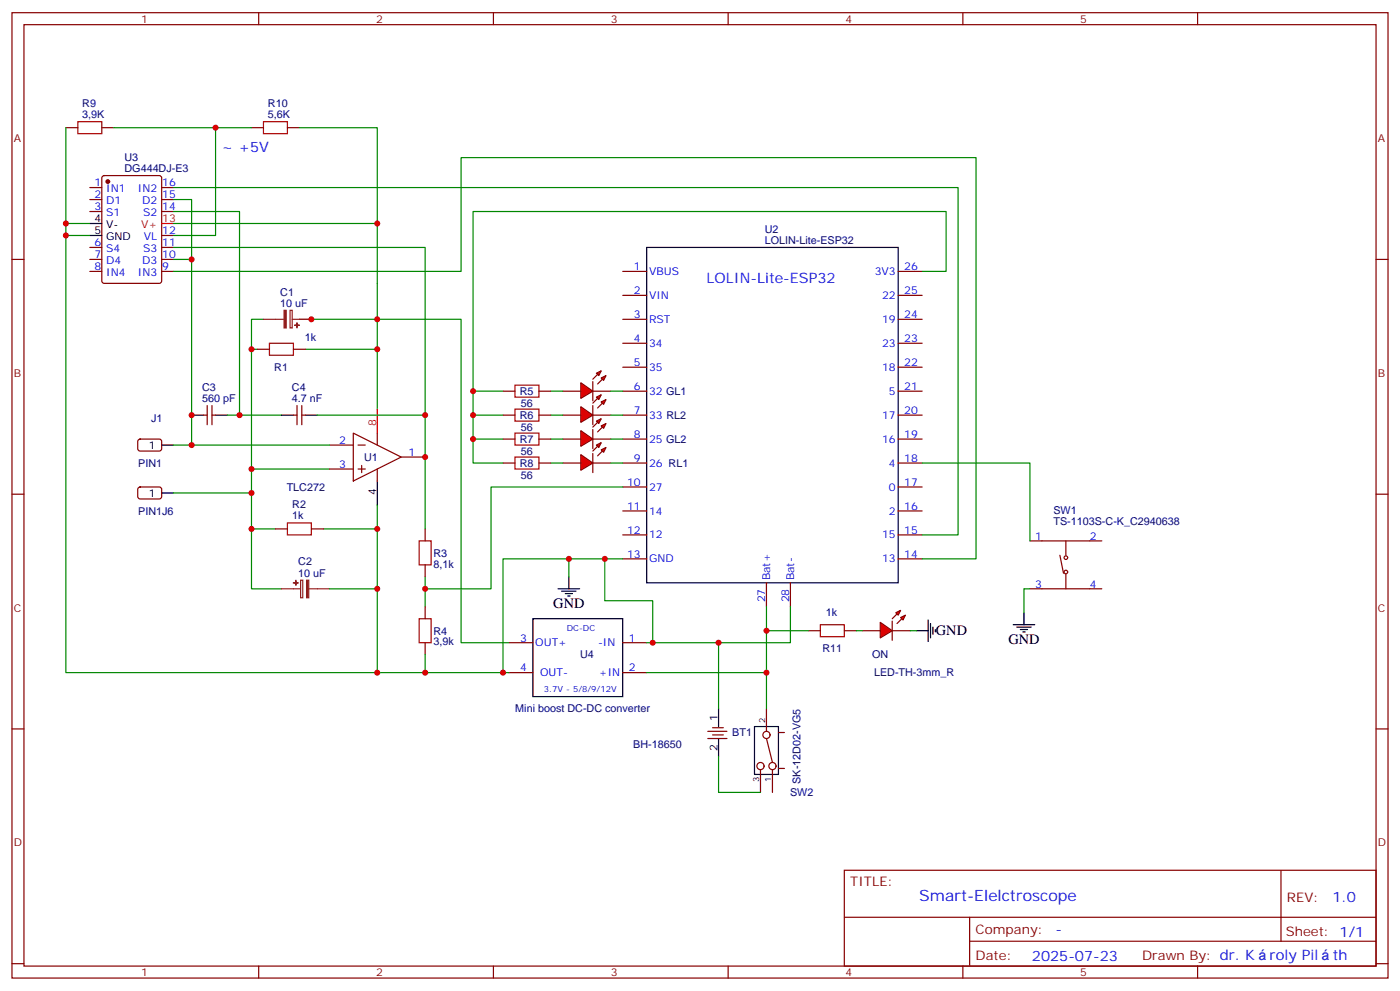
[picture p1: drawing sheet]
<svg xmlns="http://www.w3.org/2000/svg" width="412mm" height="292mm" viewBox="0 0 412 292" stroke-linecap="round" stroke-linejoin="round" font-family="sans-serif">
<g fill="none" stroke="#870000" stroke-width=".35">
<path d="M3.5 3.7h405.4v284.4h-405.4zM7.1 7.3h398.2v277.3h-398.2zM76.2 3.7v3.6M145.3 3.7v3.6M214.5 3.7v3.6M283.6 3.7v3.6M352.8 3.7v3.6M3.5 76.4h3.6M183.4 79.9h7.1M264.6 79.9h7M405.3 76.4h3.6M183.4 87h7.1"/>
<path d="M183.4 94.1h7.1M264.6 87h7M264.6 94.1h7M183.4 101.1h7.1M183.4 108.2h7.1M183.4 115.2h7.1M264.6 101.1h7M264.6 108.2h7M264.6 115.2h7M40.8 129.5l.5-.2 5.9 .1 .4 .6v2.4l-.7 .5-5.9-.1-.4-.6v-2.2zM183.4 122.3h7.1M183.4 129.3h7.1"/>
<path d="M183.4 136.4h7.1M264.6 122.3h7M264.6 129.3h7M264.6 136.4h7M3.5 145.6h3.6M183.4 143.4h7.1M183.4 150.5h7.1M183.4 157.6h7.1M264.6 143.4h7M264.6 150.5h7M264.6 157.6h7M405.3 145.6h3.6"/>
<path d="M183.4 164.6h7.1M225.8 171.7v7M232.8 171.7v7M264.6 164.6h7M3.5 214.7h3.6M208.5 215.4h5.6M208.5 217.5h5.6M209.9 214.3h3.2M209.9 216.5h3.2M405.3 214.7h3.6M248.7 256.3h156.6v28.3h-156.6zM377.3 256.4v20.8"/>
<path d="M248.7 270.2h156.5M285.6 277.2h119.6M285.6 270.2v14.1M3.5 283.8h3.6M76.2 284.6v3.5M145.3 284.6v3.5M214.5 284.6v3.5M283.6 284.6v3.5M352.8 284.6v3.5M405.3 283.8h3.6"/>
</g>
<path d="M190.5 72.9h74.1v98.8h-74.1zM47.6 131.1h3.6M211.7 208.7v5.3M211.7 217.5v5.3" fill="none" stroke="#000" stroke-width=".35"/>
<path d="M77.6 94.1h-3.5v8.8M111.1 83.5v10.6h-22.9M111.1 94.1h24.7v95.2h14.1M75.8 102.9h-1.7v52.9h7M90 102.9h21.1v17.6M74.1 138.1h22.9M74.1 155.8v17.6h8.8M111.1 148.7v7.1h-15.9M183.4 143.4h-38.8v30h-19.4M125.2 169.9v8.8" fill="none" stroke="#008700" stroke-width=".35"/>
<g fill="#f00" stroke="#870000" stroke-width=".35">
<path d="M171.1 119.8l3.5 2.5-3.5 2.1z"/>
<path d="M174.6 119.5v5.6z"/>
</g>
<g fill="#870000" stroke="#870000" stroke-width=".35">
<path d="M174.6 118.7l1.4-1.4z"/>
<path d="M176 120.2l1.4-1.5z"/>
</g>
<g fill="#f00" stroke="#870000" stroke-width=".35">
<path d="M175.7 117l1.4-.7-.7 1.4z"/>
<path d="M177.1 118.4l1.4-.7-.7 1.4z"/>
</g>
<path d="M165.8 122.3h5.3M174.6 122.3h5.3" fill="none" stroke="#870000" stroke-width=".35"/>
<g fill="#f00" stroke="#870000" stroke-width=".35">
<path d="M171.1 112.7l3.5 2.5-3.5 2.1z"/>
<path d="M174.6 112.4v5.6z"/>
</g>
<g fill="#870000" stroke="#870000" stroke-width=".35">
<path d="M174.6 111.7l1.4-1.4z"/>
<path d="M177.4 111.7l-1.4 1.4z"/>
</g>
<g fill="#f00" stroke="#870000" stroke-width=".35">
<path d="M175.7 109.9l1.4-.7-.7 1.4z"/>
<path d="M177.1 111.3l1.4-.7-.7 1.4z"/>
</g>
<path d="M165.8 115.2h5.3M174.6 115.2h5.3" fill="none" stroke="#870000" stroke-width=".35"/>
<g fill="#f00" stroke="#870000" stroke-width=".35">
<path d="M171.1 126.9l3.5 2.4-3.5 2.1z"/>
<path d="M174.6 126.5v5.7z"/>
</g>
<g fill="#870000" stroke="#870000" stroke-width=".35">
<path d="M174.6 125.8l1.4-1.4z"/>
<path d="M177.4 125.8l-1.4 1.4z"/>
</g>
<g fill="#f00" stroke="#870000" stroke-width=".35">
<path d="M175.7 124l1.4-.7-.7 1.4z"/>
<path d="M177.1 125.4l1.4-.7-.7 1.5z"/>
</g>
<path d="M165.8 129.3h5.3M174.6 129.3h5.3" fill="none" stroke="#870000" stroke-width=".35"/>
<g fill="#f00" stroke="#870000" stroke-width=".35">
<path d="M171.1 133.9l3.5 2.5-3.5 2.1z"/>
<path d="M174.6 133.6v5.6z"/>
</g>
<g fill="#870000" stroke="#870000" stroke-width=".35">
<path d="M174.6 132.9l1.4-1.5z"/>
<path d="M176 134.3l1.4-1.4z"/>
</g>
<g fill="#f00" stroke="#870000" stroke-width=".35">
<path d="M175.7 131.1l1.4-.7-.7 1.4z"/>
<path d="M177.1 132.5l1.4-.7-.7 1.4z"/>
</g>
<g fill="none" stroke="#870000" stroke-width=".35">
<path d="M19.4 37.6h3.5M30 37.6h3.5M74.1 37.6h3.5M84.7 37.6h3.5M26.5 55.2h3.5M26.5 58.8h3.5M30.2 51.9l.5-.2h16.2l.7 .4v30.7l-.4 .6-16.5 .1-.7-.5v-30.6zM47.6 55.2h3.6M47.6 58.8h3.6M26.5 62.3h3.5M26.5 72.9h3.5M26.5 76.4h3.5"/>
<path d="M26.5 79.9h3.5M47.6 62.3h3.6M47.6 72.9h3.6M47.6 76.4h3.6M47.6 79.9h3.6M47.6 69.4h3.6M61 119.5v5.6M62.4 119.5v5.6M75.8 102.9h3.6M86.4 102.9h3.6M87.5 119.5v5.6M88.9 119.5v5.6"/>
<path d="M148.2 115.2h3.5M158.7 115.2h3.6M60 122.3h1M62.4 122.3h1.1M86.4 122.3h1.1M88.9 122.3h1.1M97 131.1h7.1M97 138.1h7.1M104.1 127.6l14.1 7-14.1 7.1zM105.5 131.1h2.1M105.5 138.1h2.1M106.5 137.1v2.1"/>
<path d="M111.1 127.6v3.5M111.1 138.1v3.6M118.2 134.6h7M148.2 136.4h3.5M148.2 122.3h3.5M148.2 129.3h3.5M158.7 136.4h3.6M158.7 122.3h3.6M158.7 129.3h3.6M165.8 136.4h5.3M174.6 136.4h5.3M40.8 143.6l.5-.2 5.9 .1 .4 .6v2.4l-.7 .5-5.9-.1-.4-.6v-2.2z"/>
<path d="M81.1 155.8h3.6M91.7 155.8h3.5M125.2 155.8v3.5M303.4 159.3h21.2M314 159.3v4.2M125.2 166.4v3.5M125.2 178.7v3.5M303.4 173.4h21.2M312.2 163.5l1.1 5.3M314 169.2v4.2M125.2 189.3v3.5M149.9 189.3h7.1"/>
<path d="M149.9 198.1h7.1M183.4 189.3h7.1M183.4 198.1h7.1M225.8 217.5l1.7 7.1M225.8 208.7v6.7M229.3 215.8h1.8M224 226.7v6.7M227.5 226.7v6.7M229.3 226.3h1.8"/>
<circle cx="314" cy="168.5" r=".53"/>
<circle cx="314" cy="164.3" r=".53"/>
<circle cx="225.8" cy="216.5" r="1.06"/>
<circle cx="224" cy="225.6" r="1.06"/>
<circle cx="227.5" cy="225.6" r="1.06"/>
</g>
<g fill="none" stroke="#008700" stroke-width=".35">
<path d="M19.4 37.6v28.2M33.5 37.6h40.6M63.5 37.6v31.8h-12.3M88.2 37.6h22.9v28.2M51.2 58.8h5.2v17.6M51.2 55.2h231v102.4h-10.6M19.4 69.4h7.1M26.5 65.8h-7.1v132.3h91.7M51.2 65.8h59.9v17.7M51.2 72.9h74v82.9M51.2 76.4h5.2v54.7M51.2 62.3h19.4v60"/>
<path d="M51.2 79.9h84.6v-33.5h151.7v118.2h-15.9M271.6 79.9h7.1v-17.6h-139.4v52.9M111.1 94.1v8.8M148.2 115.2h-8.9v7.1M162.3 115.2h3.5M179.9 115.2h3.5M51.2 131.1h45.8M67 122.3h15.9M93.5 122.3h31.7M139.3 129.3v7.1h8.9M148.2 122.3h-8.9v7h8.9M162.3 122.3h3.5"/>
<path d="M162.3 129.3h3.5M162.3 136.4h3.5M179.9 122.3h3.5M179.9 129.3h3.5M179.9 136.4h3.5M271.6 136.4h31.8v22.9M51.2 145.2h22.9M111.1 155.8v42.3h14.1v-5.3M97 173.4h14.1M167.6 164.6v5.3M178.2 164.6v12.4h14.1v12.3M183.4 164.6h-35.2v33.5"/>
<path d="M225.8 178.7v30M232.8 178.7v10.6h-42.3M303.4 173.4h-1.8v7.1M125.2 198.1h24.7M190.5 198.1h35.3M211.7 189.3v19.4M211.7 222.8v10.6h12.3"/>
</g>
<path d="M47.6 65.8h3.6M111.1 120.5v7.1" fill="none" stroke="#f00" stroke-width=".35"/>
<g fill="none" stroke="#000" stroke-width=".35">
<path d="M26.5 65.8h3.5M26.5 69.4h3.5M56.4 122.3h3.6M63.5 122.3h3.5M82.9 122.3h3.5M90 122.3h3.5M47.6 145.2h3.6M111.1 141.7v7M164.4 173.4h6.3M165.5 174.1h4.2M166.5 174.8h2.1M167.2 175.5h.7"/>
<path d="M167.6 169.9v3.5M157 182.2h26.4v23h-26.4zM298.4 184h6.4M299.5 184.7h4.2M300.6 185.4h2.1M301.3 186.1h.7M301.6 180.5v3.5M222.2 214h7.1v14.1h-7.1z"/>
</g>
<path d="M22.9 35.8h7.1v3.6h-7.1zM77.6 35.8h7.1v3.6h-7.1zM79.4 101.1h7v3.5h-7zM151.7 113.5h7v3.5h-7zM151.7 120.5h7v3.5h-7zM151.7 127.6h7v3.5h-7zM151.7 134.6h7v3.5h-7zM84.7 154h7v3.6h-7zM123.5 159.3h3.5v7.1h-3.5zM123.5 182.2h3.5v7.1h-3.5z" fill="none" stroke="#a10000" stroke-width=".35"/>
<circle cx="31.7" cy="53.5" r=".53" fill="#870000" stroke="#870000" stroke-width=".35"/>
<path d="M77.6 94.1h6M85.4 91.4h.7v5.2h-.7zM86.1 94.1h5.6M82.9 173.4h5.6M88.5 170.9h.7v5.2h-.7zM91 173.4h6" fill="none" stroke="#8c2424" stroke-width=".35"/>
<g fill="#8c2424" stroke="#8c2424" stroke-width=".35">
<path d="M83.7 91.4h.6v5.2h-.6z"/>
<path d="M87.5 95.1v1.4z"/>
<path d="M86.8 95.8h1.4z"/>
<path d="M90.3 170.9h.6v5.2h-.6z"/>
<path d="M87.1 171l.1 1.4z"/>
<path d="M86.4 171.7h1.4z"/>
</g>
<g fill="#f00" stroke="#870000" stroke-width=".35">
<path d="M259.3 183.3l3.5 2.5-3.5 2.1z"/>
<path d="M262.8 183v5.6z"/>
</g>
<g fill="#870000" stroke="#870000" stroke-width=".35">
<path d="M262.8 182.2l1.4-1.4z"/>
<path d="M264.2 183.7l1.4-1.5z"/>
</g>
<g fill="#f00" stroke="#870000" stroke-width=".35">
<path d="M263.9 180.5l1.4-.7-.7 1.4z"/>
<path d="M265.3 181.9l1.4-.7-.7 1.4z"/>
</g>
<path d="M238.1 185.8h3.6M248.7 185.8h3.5M254 185.8h5.3M262.8 185.8h5.3" fill="none" stroke="#870000" stroke-width=".35"/>
<path d="M241.7 184h7v3.5h-7z" fill="none" stroke="#a10000" stroke-width=".35"/>
<path d="M269.9 185.8h3.5M273.4 182.6v6.3M274.1 183.7v4.2M274.8 184.7v2.1M275.5 185.4v.7" fill="none" stroke="#000" stroke-width=".35"/>
<path d="M225.8 185.8h12.3M252.2 185.8h1.8M268.1 185.8h1.8" fill="none" stroke="#008700" stroke-width=".35"/>
<g fill="#c00">
<circle cx="74.1" cy="155.8" r=".88"/>
<circle cx="74.1" cy="138.1" r=".88"/>
<circle cx="125.2" cy="173.4" r=".88"/>
<circle cx="125.2" cy="198.1" r=".88"/>
<circle cx="148.2" cy="198.1" r=".88"/>
<circle cx="111.1" cy="198.1" r=".88"/>
<circle cx="19.4" cy="69.4" r=".88"/>
<circle cx="111.1" cy="65.8" r=".88"/>
<circle cx="19.4" cy="65.8" r=".88"/>
<circle cx="63.5" cy="37.6" r=".88"/>
<circle cx="111.1" cy="94.1" r=".88"/>
<circle cx="56.4" cy="131.1" r=".88"/>
<circle cx="125.2" cy="134.6" r=".88"/>
<circle cx="56.4" cy="122.3" r=".88"/>
<circle cx="56.4" cy="76.4" r=".88"/>
<circle cx="70.6" cy="122.3" r=".88"/>
<circle cx="111.1" cy="102.9" r=".88"/>
<circle cx="74.1" cy="102.9" r=".88"/>
<circle cx="139.3" cy="122.3" r=".88"/>
<circle cx="139.3" cy="115.2" r=".88"/>
<circle cx="139.3" cy="129.3" r=".88"/>
<circle cx="111.1" cy="155.8" r=".88"/>
<circle cx="111.1" cy="173.4" r=".88"/>
<circle cx="91.7" cy="94.1" r=".88"/>
<circle cx="167.6" cy="164.6" r=".88"/>
<circle cx="74.1" cy="145.2" r=".88"/>
<circle cx="125.2" cy="122.3" r=".88"/>
<circle cx="192.3" cy="189.3" r=".88"/>
<circle cx="178.2" cy="164.6" r=".88"/>
<circle cx="211.7" cy="189.3" r=".88"/>
<circle cx="225.8" cy="198.1" r=".88"/>
<circle cx="225.8" cy="185.8" r=".88"/>
</g>
<text font-size="4.6" fill="#00f" x="270.8" y="265.4">Smart-Elelctroscope</text>
<g font-size="4.2" fill="#00f">
<text x="65.3" y="44.7">~ +5V</text>
<text x="208.1" y="83.5">LOLIN-Lite-ESP32</text>
<text x="392.5" y="265.6">1.0</text>
<text x="310.9" y="275.2">-</text>
<text x="304" y="283">2025-07-23</text>
<text x="374" y="282.9">roly Pil</text>
<text x="392.6" y="282.9">th</text>
</g>
<g font-size="4.2">
<text x="163" y="179.1">GND</text>
<text x="275.7" y="187.1">GND</text>
<text x="297" y="189.7">GND</text>
</g>
<g font-size="3.9" fill="#800">
<text x="250.5" y="260.9">TITLE:</text>
<text x="379.1" y="265.6">REV:</text>
<text x="287.4" y="275.1">Company:</text>
<text x="378.7" y="275.7">Sheet: 1/1</text>
<text x="287.4" y="282.8">Date:</text>
<text x="336.4" y="282.9">Drawn By: dr. K</text>
</g>
<g font-size="3.2" fill="#800">
<text x="41.6" y="6.7">1</text>
<text x="110.8" y="6.7">2</text>
<text x="179.9" y="6.7">3</text>
<text x="249.1" y="6.7">4</text>
<text x="318.2" y="6.7">5</text>
<text x="4.1" y="41.8">A</text>
<text x="405.9" y="41.8">A</text>
<text x="4.1" y="111">B</text>
<text x="405.9" y="111">B</text>
<text x="4.1" y="180.1">C</text>
<text x="405.9" y="180.1">C</text>
<text x="4.1" y="249.3">D</text>
<text x="405.9" y="249.3">D</text>
<text x="41.6" y="287.5">1</text>
<text x="110.8" y="287.5">2</text>
<text x="179.9" y="287.5">3</text>
<text x="249.1" y="287.5">4</text>
<text x="318.2" y="287.5">5</text>
</g>
<g font-size="3.2" fill="#000080">
<text x="24.2" y="34.8">3,9K</text>
<text x="24.2" y="31.6">R9</text>
<text x="78.9" y="34.8">5,6K</text>
<text x="78.9" y="31.6">R10</text>
<text x="36.7" y="47.3">U3</text>
<text x="36.7" y="50.6">DG444DJ-E3</text>
<text x="225.3" y="71.8">LOLIN-Lite-ESP32</text>
<text x="225.3" y="68.5">U2</text>
<text x="82.6" y="87.3">C1</text>
<text x="82.6" y="90.3">10 uF</text>
<text x="89.8" y="100.5">1k</text>
<text x="80.8" y="109.4">R1</text>
<text x="59.5" y="118.4">560 pF</text>
<text x="59.5" y="115.1">C3</text>
<text x="86" y="118.4">4.7 nF</text>
<text x="86" y="115.1">C4</text>
<text x="153.1" y="116.3">R5</text>
<text x="153.4" y="119.9">56</text>
<text x="44.6" y="124.3">J1</text>
<text x="153.1" y="123.4">R6</text>
<text x="153.1" y="130.4">R7</text>
<text x="153.4" y="126.9">56</text>
<text x="40.7" y="137.5">PIN1</text>
<text x="107.3" y="135.7">U1</text>
<text x="153.1" y="137.6">R8</text>
<text x="153.4" y="134">56</text>
<text x="153.4" y="141">56</text>
<text x="84.5" y="144.5">TLC272</text>
<text x="86.1" y="149.6">R2</text>
<text x="40.7" y="151.6">PIN1J6</text>
<text x="86.1" y="153">1k</text>
<text x="310.3" y="154.7">TS-1103S-C-K_C2940638</text>
<text x="310.3" y="151.4">SW1</text>
<text x="87.9" y="166.5">C2</text>
<text x="127.7" y="167.2">8,1k</text>
<text x="127.7" y="164">R3</text>
<text x="87.9" y="169.8">10 uF</text>
<text x="243.3" y="181.6">1k</text>
<text x="127.7" y="190.1">3,9k</text>
<text x="127.7" y="187">R4</text>
<text x="170.9" y="193.9">U4</text>
<text x="242.3" y="192.2">R11</text>
<text x="256.9" y="193.9">ON</text>
<text x="257.5" y="199.2">LED-TH-3mm_R</text>
<text x="151.8" y="209.8">Mini boost DC-DC converter</text>
<text x="186.6" y="220.4">BH-18650</text>
<text x="215.7" y="216.9">BT1</text>
<text x="235.8" y="230.8" transform="rotate(-90 235.8 230.8)">SK-12D02-VG5</text>
<text x="232.7" y="234.5">SW2</text>
</g>
<g font-size="3.2" fill="#00f">
<text x="27.8" y="54.9">1</text>
<text x="27.8" y="58.4">2</text>
<text x="31.3" y="56.7">IN1</text>
<text x="40.6" y="56.7">IN2</text>
<text x="47.8" y="58.4">15</text>
<text x="47.8" y="54.9">16</text>
<text x="27.8" y="61.9">3</text>
<text x="31.3" y="60.2">D1</text>
<text x="31.3" y="63.7">S1</text>
<text x="41.9" y="60.2">D2</text>
<text x="42.1" y="63.7">S2</text>
<text x="47.8" y="61.9">14</text>
<text x="42.4" y="70.8">VL</text>
<text x="47.8" y="69">12</text>
<text x="27.8" y="72.5">6</text>
<text x="27.8" y="76.1">7</text>
<text x="31.3" y="74.3">S4</text>
<text x="31.3" y="77.8">D4</text>
<text x="41.9" y="77.8">D3</text>
<text x="42.1" y="74.3">S3</text>
<text x="47.8" y="76.1">10</text>
<text x="47.8" y="72.5">11</text>
<text x="27.8" y="79.6">8</text>
<text x="31.3" y="81.4">IN4</text>
<text x="40.6" y="81.4">IN3</text>
<text x="47.8" y="79.6">9</text>
<text x="186.7" y="79.6">1</text>
<text x="191.2" y="81">VBUS</text>
<text x="257.7" y="81">3V3</text>
<text x="266.3" y="79.6">26</text>
<text x="186.7" y="86.6">2</text>
<text x="191.2" y="88.1">VIN</text>
<text x="259.8" y="88.1">22</text>
<text x="266.3" y="86.6">25</text>
<text x="186.7" y="93.7">3</text>
<text x="191.2" y="95.1">RST</text>
<text x="259.8" y="95.1">19</text>
<text x="266.3" y="93.7">24</text>
<text x="186.7" y="100.8">4</text>
<text x="266.3" y="100.8">23</text>
<text x="186.7" y="107.8">5</text>
<text x="191.2" y="102.2">34</text>
<text x="259.8" y="102.2">23</text>
<text x="266.3" y="107.8">22</text>
<text x="191.2" y="109.2">35</text>
<text x="259.8" y="109.2">18</text>
<text x="186.7" y="114.9">6</text>
<text x="191.2" y="116.3">32 GL1</text>
<text x="261.9" y="116.3">5</text>
<text x="266.3" y="114.9">21</text>
<text x="186.7" y="121.9">7</text>
<text x="191.2" y="123.3">33 RL2</text>
<text x="259.8" y="123.3">17</text>
<text x="266.3" y="121.9">20</text>
<text x="99.9" y="130.7">2</text>
<text x="186.7" y="129">8</text>
<text x="191.2" y="130.4">25 GL2</text>
<text x="259.8" y="130.4">16</text>
<text x="266.3" y="129">19</text>
<text x="99.9" y="137.8">3</text>
<text x="120.3" y="134.3">1</text>
<text x="186.7" y="136">9</text>
<text x="191.2" y="137.4">26 RL1</text>
<text x="261.9" y="137.4">4</text>
<text x="266.3" y="136">18</text>
<text x="184.7" y="143.1">10</text>
<text x="266.3" y="143.1">17</text>
<text x="191.2" y="144.5">27</text>
<text x="261.9" y="144.5">0</text>
<text x="184.7" y="150.1">11</text>
<text x="191.2" y="151.6">14</text>
<text x="261.9" y="151.6">2</text>
<text x="266.3" y="150.1">16</text>
<text x="184.7" y="157.2">12</text>
<text x="191.2" y="158.6">12</text>
<text x="259.8" y="158.6">15</text>
<text x="266.3" y="157.2">15</text>
<text x="304.9" y="159">1</text>
<text x="321" y="159">2</text>
<text x="184.7" y="164.3">13</text>
<text x="191.2" y="165.7">GND</text>
<text x="259.8" y="165.7">13</text>
<text x="266.3" y="164.3">14</text>
<text x="226.8" y="171" transform="rotate(-90 226.8 171)">Bat+</text>
<text x="233.9" y="171" transform="rotate(-90 233.9 171)">Bat-</text>
<text x="304.9" y="173.1">3</text>
<text x="321" y="173.1">4</text>
<text x="225.4" y="177.5" transform="rotate(-90 225.4 177.5)">27</text>
<text x="232.5" y="177.5" transform="rotate(-90 232.5 177.5)">28</text>
<text x="153.2" y="188.9">3</text>
<text x="157.7" y="190.4">OUT+</text>
<text x="176.2" y="190.4">-IN</text>
<text x="185.2" y="188.9">1</text>
<text x="153.2" y="197.8">4</text>
<text x="185.2" y="197.8">2</text>
<text x="159.1" y="199.2">OUT-</text>
<text x="176.4" y="199.2">+IN</text>
</g>
<g font-size="3.2">
<text x="27.8" y="65.5">4</text>
<text x="27.8" y="69">5</text>
<text x="31.3" y="67.2">V-</text>
<text x="31.3" y="70.8">GND</text>
<text x="43.8" y="132.2">1</text>
<text x="43.8" y="146.3">1</text>
<text x="110.8" y="145.8" transform="rotate(-90 110.8 145.8)">4</text>
<text x="211.3" y="212.2" transform="rotate(-90 211.3 212.2)">1</text>
<text x="211.3" y="221.3" transform="rotate(-90 211.3 221.3)">2</text>
</g>
<g font-size="3.2" fill="#f00">
<text x="47.8" y="65.5">13</text>
<text x="41.6" y="67.2">V+</text>
<text x="110.8" y="125.4" transform="rotate(-90 110.8 125.4)">8</text>
</g>
<g font-size="2.5" fill="#00f">
<text x="167" y="185.8">DC-DC</text>
<text x="160.2" y="203.8">3.7V - 5/8/9/12V</text>
</g>
<g font-size="2.5">
<text x="225.4" y="212.9" transform="rotate(-90 225.4 212.9)">2</text>
<text x="223.7" y="230.4" transform="rotate(-90 223.7 230.4)">3</text>
<text x="227.2" y="230.4" transform="rotate(-90 227.2 230.4)">1</text>
</g>
</svg>
